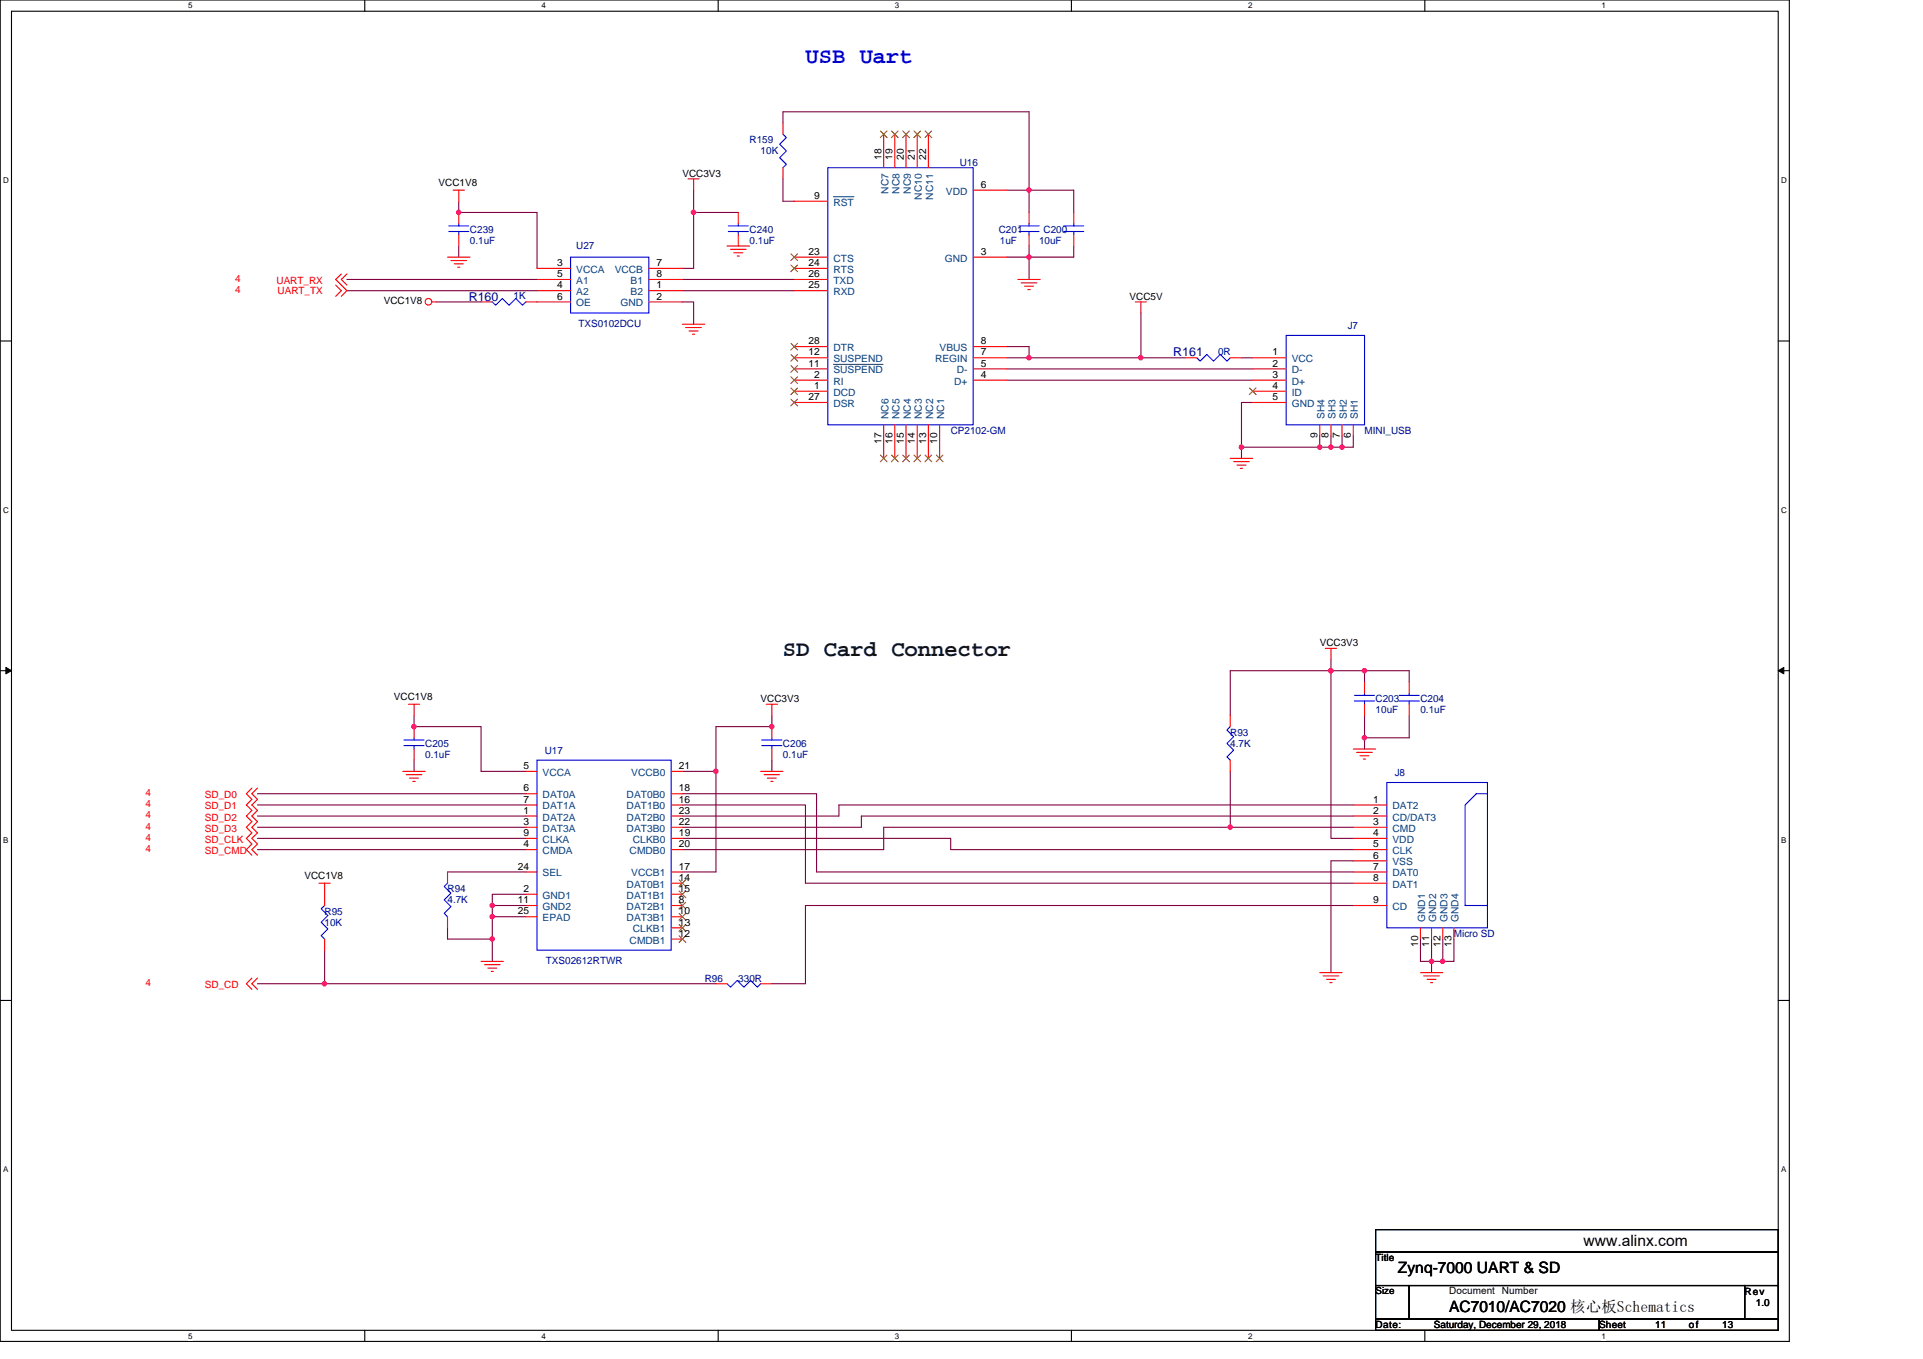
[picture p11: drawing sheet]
<svg xmlns="http://www.w3.org/2000/svg" width="297mm" height="210mm" viewBox="0 0 297 210" stroke-linecap="round" stroke-linejoin="round" font-family="sans-serif">
<path d="M0 0h276.4v207.3h-276.4zM1.8 1.7h272.9v203.8h-272.9z" fill="none" stroke="#000" stroke-width=".17"/>
<g fill="#fff">
<path d="M29.1 .2h.6v1.4h-.6z"/>
<path d="M29.1 205.7h.6v1.4h-.6z"/>
</g>
<path d="M56.3 0v1.7M56.3 205.5v1.8" fill="none" stroke="#000" stroke-width=".17"/>
<g fill="#fff">
<path d="M83.6 .2h.7v1.4h-.7z"/>
<path d="M83.6 205.7h.7v1.4h-.7z"/>
</g>
<path d="M110.9 0v1.7M110.9 205.5v1.8" fill="none" stroke="#000" stroke-width=".17"/>
<g fill="#fff">
<path d="M138.2 .2h.7v1.4h-.7z"/>
<path d="M138.2 205.7h.7v1.4h-.7z"/>
</g>
<path d="M165.5 0v1.7M165.5 205.5v1.8" fill="none" stroke="#000" stroke-width=".17"/>
<g fill="#fff">
<path d="M192.8 .2h.6v1.4h-.6z"/>
<path d="M192.8 205.7h.6v1.4h-.6z"/>
</g>
<path d="M220.1 0v1.7M220.1 205.5v1.8" fill="none" stroke="#000" stroke-width=".17"/>
<g fill="#fff">
<path d="M247.4 .2h.6v1.4h-.6z"/>
<path d="M247.4 205.7h.6v1.4h-.6z"/>
<path d="M.5 27.2h.8v1.4h-.8z"/>
<path d="M275.1 27.2h.9v1.4h-.9z"/>
<path d="M.5 78.1h.8v1.4h-.8z"/>
<path d="M275.1 78.1h.9v1.4h-.9z"/>
</g>
<path d="M0 52.7h1.8M274.7 52.7h1.7" fill="none" stroke="#000" stroke-width=".17"/>
<g fill="#fff">
<path d="M.5 129.1h.8v1.4h-.8z"/>
<path d="M275.1 129.1h.8v1.4h-.8z"/>
</g>
<path d="M0 103.6h1.8M274.7 103.6h1.7" fill="none" stroke="#000" stroke-width=".17"/>
<path d="M.9 103.1l.9 .5-.9 .5zM274.7 103.6l.8-.5v1z" fill="#000" stroke="#000" stroke-width=".15"/>
<g fill="#fff">
<path d="M.5 180h.8v1.4h-.8z"/>
<path d="M275.1 180h.8v1.4h-.8z"/>
</g>
<path d="M0 154.6h1.8M274.7 154.6h1.7M212.5 190h62.2v3.5h-62.2zM212.5 193.5h62.2v5.1h-62.2zM212.5 198.6h5.2v5.2h-5.2zM217.7 198.6h51.8v5.2h-51.8zM269.5 198.6h5.2v5.2h-5.2zM212.5 203.8h34.5v1.7h-34.5zM247 203.8h27.7v1.7h-27.7z" fill="none" stroke="#000" stroke-width=".17"/>
<g fill="none" stroke="#800040" stroke-width=".17">
<path d="M120.9 19v-1.7h38.1v12.1M70.9 38v1.7M70.9 31.1v1.7h12v8.7M107.1 32.8h6.9M107.1 29.4v3.4M107.1 32.8v8.7h-1.7M120.9 27.6v3.5h1.8M155.5 39.7h3.5M155.5 29.4h3.5M159 29.4h6.9v3.4M159 29.4v3.4M159 38v1.7"/>
<path d="M159 39.7v3.5M165.9 38v1.7h-6.9M53.6 44.9h29.3M53.6 43.2h29.3M67.4 46.7h6.9M105.4 46.7h1.7v3.4M105.4 43.2h17.3M105.4 44.9h17.3M155.5 55.3h3.5M155.5 53.6h3.5v1.7M155.5 57h38M155.5 58.7h38"/>
<path d="M159 55.3h17.2M176.2 55.3h6.9M176.2 48.4v6.9M191.8 55.3h1.7M191.8 69.1v1.7M191.8 69.1h12.1M193.5 62.2h-1.7v6.9M203.9 69.1h1.7M203.9 67.4v1.7M205.6 69.1h1.7M205.6 67.4v1.7M207.3 67.4v1.7"/>
<path d="M209 67.4v1.7h-1.7M64 117.5v1.7M64 110.6v1.7h10.3v6.9h6.9M105.4 119.2h5.2M110.6 119.2v15.5h-5.2M119.2 110.6v1.7h-8.6v6.9M119.2 117.5v1.7M190 119.2v8.6M205.6 101.9v27.6h3.4M210.8 103.6h6.9v1.8M210.8 103.6v1.8M210.8 114v1.7"/>
<path d="M210.8 103.6h-20.8v7M210.8 110.6v3.4M217.7 110.6v3.4h-6.9M39.8 122.6h41.4M39.8 124.4h41.4M39.8 126.1h41.4M39.8 127.8h41.4M39.8 129.5h41.4M39.8 131.3h41.4M69.1 134.7h12.1M76 139.9h5.2M76 139.9v1.7"/>
<path d="M81.2 138.2h-5.2v1.7M105.4 124.4h19v12.1h84.6M105.4 129.5h41.5v1.8h62.1M105.4 122.6h20.7v12.1h82.9M190 127.8h-53.5v3.5h-31.1M190 127.8h19M209 126.1h-75.9v1.7h-27.7M209 124.4h-79.4v1.7h-24.2M209 139.9h-84.6v12.1h-5.2M209 133h-3.4v17.3M39.8 152h10.3M50.1 146.8v5.2"/>
<path d="M50.1 152h60.5M69.1 143.4v1.7h6.9M76 141.6h5.2M76 145.1v3.4M76 141.6v3.5M219.4 145.1v3.4h1.7M221.1 148.5h1.8M221.1 145.1v3.4M221.1 148.5v1.8M222.9 145.1v3.4M224.6 145.1v3.4h-1.7"/>
</g>
<g fill="#f0f" stroke="#f0f" stroke-width=".17">
<circle cx="63.9" cy="112.3" r=".34"/>
<circle cx="76" cy="145.1" r=".34"/>
<circle cx="76" cy="141.6" r=".34"/>
<circle cx="76" cy="139.9" r=".33"/>
<circle cx="110.6" cy="119.2" r=".34"/>
<circle cx="119.2" cy="112.3" r=".34"/>
<circle cx="210.8" cy="103.6" r=".34"/>
<circle cx="210.8" cy="114" r=".33"/>
<circle cx="205.6" cy="103.6" r=".34"/>
<circle cx="222.8" cy="148.5" r=".33"/>
<circle cx="221.1" cy="148.5" r=".33"/>
<circle cx="190" cy="127.8" r=".34"/>
<circle cx="50.1" cy="152" r=".34"/>
<circle cx="207.3" cy="69.1" r=".34"/>
<circle cx="205.6" cy="69.1" r=".34"/>
<circle cx="203.9" cy="69.1" r=".34"/>
<circle cx="158.9" cy="29.4" r=".34"/>
<circle cx="158.9" cy="39.7" r=".34"/>
<circle cx="191.7" cy="69.1" r=".34"/>
<circle cx="70.8" cy="32.8" r=".34"/>
<circle cx="107.1" cy="32.8" r=".34"/>
<circle cx="176.2" cy="55.3" r=".34"/>
<circle cx="158.9" cy="55.3" r=".34"/>
</g>
<g fill="none" stroke="#f00" stroke-width=".17">
<path d="M120.9 19v1.7M69.1 39.7h3.5M70 29.4h1.7M70.9 29.4v1.7M70.9 32.8v1.7M70.9 36.3v1.7M106.3 27.6h1.7M107.1 27.6v1.8M112.3 38h3.5M112.8 38.5h2.4M113.3 39.1h1.4M113.9 39.6h.3"/>
<path d="M114 32.8v1.7M114 36.3v1.7M120.9 25.9v1.7M122.7 31.1h5.2M122.7 39.7h5.2M136.5 20.7v5.2M138.2 20.7v5.2M140 20.7v5.2M141.7 20.7v5.2M143.4 20.7v5.2M150.3 39.7h5.2M150.3 29.4h5.2"/>
<path d="M159 32.8v1.7M159 36.3v1.7M165.9 32.8v1.7M165.9 36.3v1.7M51.9 44l.8 .9-.8 .9M52.7 42.3l-.8 .9 1.7 1.7-.9 .9M53.6 42.3l-.9 .9 .9 .8M66.7 46.7h.7M69.7 40.3h2.4M70.2 40.8h1.4M70.7 41.3h.3M74.3 46.7h1.7"/>
<path d="M81.2 46.7h6.9M82.9 43.2h5.2M82.9 41.5h5.2M82.9 44.9h5.2M100.2 43.2h5.2M100.2 41.5h5.2M100.2 46.7h5.2M100.2 44.9h5.2M105.4 50.1h3.5M105.9 50.6h2.4M106.4 51.1h1.4M107 51.6h.3"/>
<path d="M122.7 58.7h5.2M122.7 57h5.2M122.7 55.3h5.2M122.7 41.5h5.2M122.7 44.9h5.2M122.7 43.2h5.2M122.7 53.6h5.2M150.3 58.7h5.2M150.3 57h5.2M150.3 55.3h5.2M150.3 53.6h5.2M157.2 43.2h3.5"/>
<path d="M157.7 43.7h2.5M158.3 44.2h1.3M158.8 44.7h.3M175.4 46.7h1.7M176.2 46.7v1.7M183.1 55.3h1.8M190 55.3h1.8M193.5 55.3h5.2M193.5 57h5.2M193.5 58.7h5.2M122.7 60.5h5.2M122.7 62.2h5.2"/>
<path d="M136.5 65.6v5.2M138.2 65.6v5.2M140 65.6v5.2M141.7 65.6v5.2M143.4 65.6v5.2M145.1 65.6v5.2M190 70.8h3.5M190.6 71.3h2.4M191.1 71.9h1.4M191.6 72.4h.3M193.5 60.5h5.2M193.5 62.2h5.2"/>
<path d="M203.9 65.6v1.8M205.6 65.6v1.8M207.3 65.6v1.8M209 65.6v1.8M62.2 119.2h3.5M62.7 119.7h2.5M63.1 108.8h1.7M64 108.8v1.8M64 112.3v1.7M64 115.7v1.8M81.2 119.2h1.7M103.7 119.2h1.7"/>
<path d="M117.5 119.2h3.4M118 119.7h2.4M118.4 108.8h1.7M119.2 108.8v1.8M119.2 112.3v1.7M119.2 115.7v1.8M190 117.5v1.7M190 110.6v1.7M204.7 100.2h1.8M205.6 100.2v1.7M209 115.7h3.5M209.5 116.2h2.5"/>
<path d="M210.1 116.8h1.4M210.6 117.3h.3M210.8 105.4v1.7M210.8 108.8v1.8M217.7 105.4v1.7M217.7 108.8v1.8M38.9 121.8l-.8 .8 .8 .9-.8 .9 .8 .8-.8 .9 .8 .9-.8 .8 .8 .9-.8 .8 .8 .9-.8 .9 .8 .8M39.8 121.8l-.9 .8 .9 .9-.9 .9 .9 .8-.9 .9 .9 .9-.9 .8 .9 .9-.9 .8 .9 .9-.9 .9 .9 .8M49.3 136.5h1.7M50.1 136.5v3.4M63.3 120.2h1.3M63.8 120.7h.3"/>
<path d="M69.1 134.7v1.8M81.2 122.6h1.7M81.2 124.4h1.7M81.2 126.1h1.7M81.2 127.8h1.7M81.2 129.5h1.7M81.2 131.3h1.7M81.2 134.7h1.7M81.2 138.2h1.7M81.2 139.9h1.7M103.7 122.6h1.7M103.7 124.4h1.7"/>
<path d="M103.7 126.1h1.7M103.7 127.8h1.7M103.7 129.5h1.7M103.7 131.3h1.7M103.7 134.7h1.7M103.7 136.5h1.7M103.7 138.2h1.7M103.7 139.9h1.7M118.5 120.2h1.4M119.1 120.7h.3M209 126.1h5.2M209 127.8h5.2"/>
<path d="M209 129.5h5.2M209 131.3h5.2M209 133h5.2M209 134.7h5.2M209 136.5h5.2M209 124.4h5.2M209 139.9h5.2M38.9 151.1l-.8 .9 .8 .9M39.8 151.1l-.9 .9 .9 .9M50.1 145.1v1.7M69.1 141.6v1.8M74.3 148.5h3.5"/>
<path d="M74.8 149.1h2.5M75.4 149.6h1.3M75.9 150.1h.3M81.2 141.6h1.7M103.7 141.6h1.7M103.7 143.4h1.7M103.7 145.1h1.7M110.6 152h1.7M117.5 152h1.7M203.9 150.3h3.4M204.4 150.8h2.4M204.9 151.3h1.4"/>
<path d="M205.4 151.8h.4M219.4 150.3h3.5M219.4 143.4v1.7M219.9 150.8h2.4M220.4 151.3h1.4M221 151.8h.3M221.1 143.4v1.7M222.9 143.4v1.7M224.6 143.4v1.7"/>
<circle cx="66.2" cy="46.6" r=".51"/>
</g>
<g fill="none" stroke="#00f" stroke-width=".17">
<path d="M69.3 35.8h3.1M69.3 34.9h3.1M70.9 34.5v.4M70.9 35.8v.5M88.1 39.7h12.1v8.7h-12.1zM112.5 35.8h3.1M112.5 34.9h3.1M114 34.5v.4M114 35.8v.5M120.9 20.7l.6 .6-1.1 1 1.1 1-1.1 1.1 1.1 1-.6 .5M127.9 25.9h22.4v39.7h-22.4zM157.4 35.8h3.1"/>
<path d="M157.4 34.9h3.1M159 34.5v.4M159 35.8v.5M164.3 35.8h3.1M164.3 34.9h3.1M165.9 34.5v.4M165.9 35.8v.5M76 46.7l.6 .5 1-1.1 1 1.1 1.1-1.1 1 1.1 .5-.5M184.9 55.3l.5 .5 1-1 1 1 1.1-1 1 1 .5-.5M198.7 51.8h12.1v13.8h-12.1zM62.4 115.2h3.1M62.4 114.3h3.1"/>
<path d="M64 114v.3M64 115.2v.5M82.9 117.5h20.8v29.3h-20.8zM117.7 115.2h3.1M117.7 114.3h3.1M119.2 114v.3M119.2 115.2v.5M190 112.3l-.5 .5 1.1 1-1.1 1.1 1.1 1-1.1 1 .5 .6M209.2 108.3h3.1M209.2 107.4h3.1M210.8 107.1v.3M210.8 108.3v.5"/>
<path d="M216.1 108.3h3.1M216.1 107.4h3.1M217.7 107.1v.3M217.7 108.3v.5M50.1 139.9l-.5 .5 1 1.1-1 1 1 1-1 1.1 .5 .5M69.1 136.5l-.5 .5 1.1 1-1.1 1 1.1 1.1-1.1 1 .5 .5M214.2 120.9h15.6v22.5h-15.6zM229.8 122.6h-1.8l-1.7 1.8v15.5h3.5M112.3 152l.5 .5 1.1-1 1 1 1-1 1.1 1 .5-.5"/>
</g>
<g fill="none" stroke="#804000" stroke-width=".15">
<path d="M122.2 39.2l1 1.1M123.2 39.2l-1.1 1.1M136 20.2l1 1.1M137 20.2l-1 1.1M137.7 20.2l1 1.1M138.7 20.2l-1 1.1M139.4 20.2l1.1 1.1M140.5 20.2l-1.1 1.1M141.2 20.2l1 1.1M142.2 20.2l-1 1.1M142.9 20.2l1 1.1M143.9 20.2l-1 1.1"/>
<path d="M122.2 59.9l1 1.1M122.2 58.2l1 1.1M122.2 56.5l1 1M122.2 54.8l1 1M122.2 41l1 1M122.2 53l1 1.1M123.2 59.9l-1.1 1.1M123.2 58.2l-1.1 1.1M123.2 56.5l-1.1 1M123.2 54.8l-1.1 1M123.2 41l-1.1 1M123.2 53l-1.1 1.1"/>
<path d="M193 59.9l1 1.1M194 59.9l-1 1.1M122.2 61.7l1 1M123.2 61.7l-1.1 1M136 70.3l1 1.1M137 70.3l-1 1.1M137.7 70.3l1 1.1M138.7 70.3l-1 1.1M139.4 70.3l1.1 1.1M140.5 70.3l-1.1 1.1M141.2 70.3l1 1.1M142.2 70.3l-1 1.1"/>
<path d="M142.9 70.3l1 1.1M143.9 70.3l-1 1.1M144.6 70.3l1.1 1.1M145.6 70.3l-1 1.1M104.9 136l1 1M104.9 137.7l1 1M104.9 139.4l1 1M105.9 136l-1 1M105.9 137.7l-1 1M105.9 139.4l-1 1M104.9 141.1l1 1.1M104.9 142.9l1 1"/>
<path d="M104.9 144.6l1 1M105.9 141.1l-1 1.1M105.9 142.9l-1 1M105.9 144.6l-1 1"/>
</g>
<path d="M128.7 30.4h3.2M128.7 56.3h7.7" fill="none" stroke="#004080" stroke-width=".15"/>
<text font-size="3.4" fill="#00f" x="124.4" y="9.8">USB Uart</text>
<text font-size="3.4" fill="#000040" x="120.9" y="101.3">SD Card Connector</text>
<g font-size="2.4">
<text x="215.9" y="196.7">Zynq-7000 UART &amp; SD</text>
<text x="244.6" y="192.4">www.alinx.com</text>
<text x="223.8" y="202.7">AC7010/AC7020 核心板Schematics</text>
<text x="223.8" y="202.7">AC7010/</text>
</g>
<g font-size="1.9" fill="#000080">
<text x="72.4" y="46.4">R160</text>
<text x="181.2" y="55.1">R161</text>
</g>
<g font-size="1.5" fill="#000080">
<text x="115.8" y="22.1">R159</text>
<text x="117.5" y="23.9">10K</text>
<text x="148.2" y="25.6">U16</text>
<text x="72.6" y="35.9">C239</text>
<text x="115.8" y="35.9">C240</text>
<text x="154.3" y="35.9">C201</text>
<text x="161.2" y="35.9">C200</text>
<text x="72.6" y="37.7">0.1uF</text>
<text x="89" y="38.5">U27</text>
<text x="115.8" y="37.7">0.1uF</text>
<text x="154.4" y="37.7">1uF</text>
<text x="160.5" y="37.7">10uF</text>
<text x="79.3" y="46.1">1K</text>
<text x="89.3" y="50.5">TXS0102DCU</text>
<text x="208.2" y="50.8">J7</text>
<text x="188.1" y="54.8">0R</text>
<text x="146.9" y="67">CP2102-GM</text>
<text x="210.8" y="67">MINI_USB</text>
<text x="190" y="113.7">R93</text>
<text x="212.5" y="108.5">C203</text>
<text x="212.5" y="110.2">10uF</text>
<text x="219.4" y="108.5">C204</text>
<text x="219.4" y="110.2">0.1uF</text>
<text x="65.7" y="115.4">C205</text>
<text x="65.7" y="117.1">0.1uF</text>
<text x="84.2" y="116.4">U17</text>
<text x="120.9" y="115.4">C206</text>
<text x="120.9" y="117.1">0.1uF</text>
<text x="190" y="115.4">4.7K</text>
<text x="215.4" y="119.9">J8</text>
<text x="69.1" y="137.9">R94</text>
<text x="50.1" y="141.3">R95</text>
<text x="50.1" y="143">10K</text>
<text x="69.1" y="139.6">4.7K</text>
<text x="84.3" y="148.9">TXS02612RTWR</text>
<text x="224.6" y="144.8">Micro SD</text>
<text x="108.9" y="151.7">R96</text>
<text x="114" y="151.7">330R</text>
</g>
<g font-size="1.5">
<text x="67.8" y="28.7">VCC1V8</text>
<text x="105.4" y="27.3">VCC3V3</text>
<text x="136.1" y="24.7" transform="rotate(-90 136.1 24.7)">18</text>
<text x="137.9" y="24.7" transform="rotate(-90 137.9 24.7)">19</text>
<text x="139.6" y="24.7" transform="rotate(-90 139.6 24.7)">20</text>
<text x="141.3" y="24.7" transform="rotate(-90 141.3 24.7)">21</text>
<text x="143" y="24.7" transform="rotate(-90 143 24.7)">22</text>
<text x="151.5" y="29">6</text>
<text x="125.8" y="30.7">9</text>
<text x="86" y="41.1">3</text>
<text x="101.4" y="41.1">7</text>
<text x="124.9" y="39.4">23</text>
<text x="124.9" y="41.1">24</text>
<text x="151.5" y="39.4">3</text>
<text x="59.3" y="47">VCC1V8</text>
<text x="86" y="42.8">5</text>
<text x="86" y="46.3">6</text>
<text x="86" y="44.6">4</text>
<text x="101.4" y="46.3">2</text>
<text x="101.4" y="42.8">8</text>
<text x="101.4" y="44.6">1</text>
<text x="124.9" y="44.6">25</text>
<text x="124.9" y="42.8">26</text>
<text x="174.5" y="46.3">VCC5V</text>
<text x="124.9" y="53.2">28</text>
<text x="151.5" y="53.2">8</text>
<text x="124.9" y="54.9">12</text>
<text x="124.9" y="56.6">11</text>
<text x="125.8" y="58.4">2</text>
<text x="151.5" y="54.9">7</text>
<text x="151.5" y="58.4">4</text>
<text x="151.5" y="56.6">5</text>
<text x="196.6" y="54.9">1</text>
<text x="196.6" y="56.6">2</text>
<text x="196.6" y="58.4">3</text>
<text x="124.9" y="61.8">27</text>
<text x="125.8" y="60.1">1</text>
<text x="196.6" y="60.1">4</text>
<text x="196.6" y="61.8">5</text>
<text x="136.1" y="68.6" transform="rotate(-90 136.1 68.6)">17</text>
<text x="137.9" y="68.6" transform="rotate(-90 137.9 68.6)">16</text>
<text x="139.6" y="68.6" transform="rotate(-90 139.6 68.6)">15</text>
<text x="141.3" y="68.6" transform="rotate(-90 141.3 68.6)">14</text>
<text x="143" y="68.6" transform="rotate(-90 143 68.6)">13</text>
<text x="144.8" y="68.6" transform="rotate(-90 144.8 68.6)">10</text>
<text x="203.5" y="67.7" transform="rotate(-90 203.5 67.7)">9</text>
<text x="205.2" y="67.7" transform="rotate(-90 205.2 67.7)">8</text>
<text x="206.9" y="67.7" transform="rotate(-90 206.9 67.7)">7</text>
<text x="208.7" y="67.7" transform="rotate(-90 208.7 67.7)">6</text>
<text x="203.9" y="99.9">VCC3V3</text>
<text x="60.9" y="108.1">VCC1V8</text>
<text x="117.5" y="108.5">VCC3V3</text>
<text x="80.9" y="118.8">5</text>
<text x="104.9" y="118.8">21</text>
<text x="80.9" y="122.3">6</text>
<text x="80.9" y="124">7</text>
<text x="80.9" y="125.7">1</text>
<text x="104.9" y="122.3">18</text>
<text x="104.9" y="124">16</text>
<text x="104.9" y="125.7">23</text>
<text x="212.1" y="125.7">2</text>
<text x="212.1" y="124">1</text>
<text x="80.9" y="127.5">3</text>
<text x="80.9" y="129.2">9</text>
<text x="80.9" y="130.9">4</text>
<text x="104.9" y="130.9">20</text>
<text x="104.9" y="127.5">22</text>
<text x="104.9" y="129.2">19</text>
<text x="212.1" y="127.5">3</text>
<text x="212.1" y="129.2">4</text>
<text x="212.1" y="130.9">5</text>
<text x="47" y="135.8">VCC1V8</text>
<text x="80" y="134.4">24</text>
<text x="80.9" y="137.8">2</text>
<text x="104.9" y="134.4">17</text>
<text x="104.9" y="136.1">14</text>
<text x="104.9" y="137.8">15</text>
<text x="212.1" y="132.7">6</text>
<text x="212.1" y="134.4">7</text>
<text x="212.1" y="136.1">8</text>
<text x="80" y="139.6">11</text>
<text x="80" y="141.3">25</text>
<text x="104.9" y="139.6">8</text>
<text x="104.9" y="141.3">10</text>
<text x="104.9" y="143">13</text>
<text x="212.1" y="139.6">9</text>
<text x="104.9" y="144.7">12</text>
<text x="219" y="146.3" transform="rotate(-90 219 146.3)">10</text>
<text x="220.8" y="146.3" transform="rotate(-90 220.8 146.3)">11</text>
<text x="222.5" y="146.3" transform="rotate(-90 222.5 146.3)">12</text>
<text x="224.2" y="146.3" transform="rotate(-90 224.2 146.3)">13</text>
<text x="212.5" y="194.9">Title</text>
<text x="212.5" y="200">Size</text>
<text x="223.8" y="200">Document Number</text>
<text x="269.5" y="200">Rev</text>
<text x="271.2" y="201.8">1.0</text>
<text x="212.5" y="205.2">Date:</text>
<text x="221.5" y="205.2">Saturday, December 29, 2018</text>
<text x="247" y="205.2">Sheet</text>
<text x="255.7" y="205.2">11</text>
<text x="260.9" y="205.2">of</text>
<text x="266" y="205.2">13</text>
</g>
<g font-size="1.5" fill="#004080">
<text x="137.2" y="30" transform="rotate(-90 137.2 30)">NC7</text>
<text x="138.9" y="30" transform="rotate(-90 138.9 30)">NC8</text>
<text x="140.7" y="30" transform="rotate(-90 140.7 30)">NC9</text>
<text x="128.7" y="31.8">RST</text>
<text x="142.4" y="30.8" transform="rotate(-90 142.4 30.8)">NC10</text>
<text x="144.1" y="30.8" transform="rotate(-90 144.1 30.8)">NC11</text>
<text x="146.1" y="30.1">VDD</text>
<text x="128.7" y="40.4">CTS</text>
<text x="145.9" y="40.4">GND</text>
<text x="89" y="43.9">A1</text>
<text x="89" y="42.2">VCCA</text>
<text x="89" y="47.3">OE</text>
<text x="89" y="45.6">A2</text>
<text x="95" y="42.2">VCCB</text>
<text x="95.8" y="47.3">GND</text>
<text x="97.4" y="43.9">B1</text>
<text x="97.4" y="45.6">B2</text>
<text x="128.7" y="42.2">RTS</text>
<text x="128.7" y="45.6">RXD</text>
<text x="128.7" y="43.9">TXD</text>
<text x="128.7" y="59.4">RI</text>
<text x="128.7" y="57.7">SUSPEND</text>
<text x="128.7" y="56">SUSPEND</text>
<text x="128.7" y="54.3">DTR</text>
<text x="144.4" y="56">REGIN</text>
<text x="145.1" y="54.3">VBUS</text>
<text x="147.4" y="59.4">D+</text>
<text x="147.8" y="57.7">D-</text>
<text x="199.5" y="56">VCC</text>
<text x="199.5" y="57.7">D-</text>
<text x="199.5" y="59.4">D+</text>
<text x="128.7" y="61.2">DCD</text>
<text x="128.7" y="62.9">DSR</text>
<text x="137.2" y="64.8" transform="rotate(-90 137.2 64.8)">NC6</text>
<text x="138.9" y="64.8" transform="rotate(-90 138.9 64.8)">NC5</text>
<text x="140.7" y="64.8" transform="rotate(-90 140.7 64.8)">NC4</text>
<text x="142.4" y="64.8" transform="rotate(-90 142.4 64.8)">NC3</text>
<text x="144.1" y="64.8" transform="rotate(-90 144.1 64.8)">NC2</text>
<text x="145.9" y="64.8" transform="rotate(-90 145.9 64.8)">NC1</text>
<text x="199.5" y="61.2">ID</text>
<text x="199.5" y="62.9">GND</text>
<text x="204.6" y="64.8" transform="rotate(-90 204.6 64.8)">SH4</text>
<text x="206.3" y="64.8" transform="rotate(-90 206.3 64.8)">SH3</text>
<text x="208" y="64.8" transform="rotate(-90 208 64.8)">SH2</text>
<text x="209.8" y="64.8" transform="rotate(-90 209.8 64.8)">SH1</text>
<text x="83.8" y="119.9">VCCA</text>
<text x="97.5" y="119.9">VCCB0</text>
<text x="83.8" y="123.3">DAT0A</text>
<text x="83.8" y="125.1">DAT1A</text>
<text x="96.8" y="123.3">DAT0B0</text>
<text x="96.8" y="125.1">DAT1B0</text>
<text x="215.1" y="125.1">DAT2</text>
<text x="83.8" y="126.8">DAT2A</text>
<text x="83.8" y="128.5">DAT3A</text>
<text x="83.8" y="130.2">CLKA</text>
<text x="83.8" y="132">CMDA</text>
<text x="96.8" y="126.8">DAT2B0</text>
<text x="96.8" y="128.5">DAT3B0</text>
<text x="97.3" y="132">CMDB0</text>
<text x="97.8" y="130.2">CLKB0</text>
<text x="215.1" y="126.8">CD/DAT3</text>
<text x="215.1" y="128.5">CMD</text>
<text x="215.1" y="130.2">VDD</text>
<text x="215.1" y="132">CLK</text>
<text x="83.8" y="135.4">SEL</text>
<text x="96.8" y="137.2">DAT0B1</text>
<text x="97.5" y="135.4">VCCB1</text>
<text x="215.1" y="133.7">VSS</text>
<text x="215.1" y="135.4">DAT0</text>
<text x="215.1" y="137.2">DAT1</text>
<text x="83.8" y="138.9">GND1</text>
<text x="83.8" y="140.6">GND2</text>
<text x="83.8" y="142.3">EPAD</text>
<text x="96.8" y="138.9">DAT1B1</text>
<text x="96.8" y="140.6">DAT2B1</text>
<text x="96.8" y="142.3">DAT3B1</text>
<text x="215.1" y="140.6">CD</text>
<text x="220.1" y="142.5" transform="rotate(-90 220.1 142.5)">GND1</text>
<text x="221.8" y="142.5" transform="rotate(-90 221.8 142.5)">GND2</text>
<text x="223.6" y="142.5" transform="rotate(-90 223.6 142.5)">GND3</text>
<text x="225.3" y="142.5" transform="rotate(-90 225.3 142.5)">GND4</text>
<text x="97.3" y="145.8">CMDB1</text>
<text x="97.8" y="144.1">CLKB1</text>
</g>
<g font-size="1.5" fill="#f00">
<text x="36.3" y="43.5">4</text>
<text x="36.3" y="45.3">4</text>
<text x="42.7" y="43.9">UART_RX</text>
<text x="42.9" y="45.4">UART_TX</text>
<text x="22.5" y="123">4</text>
<text x="22.5" y="124.7">4</text>
<text x="31.7" y="123.3">SD_D0</text>
<text x="31.7" y="125.1">SD_D1</text>
<text x="22.5" y="126.4">4</text>
<text x="22.5" y="128.2">4</text>
<text x="22.5" y="129.9">4</text>
<text x="22.5" y="131.6">4</text>
<text x="31.7" y="126.8">SD_D2</text>
<text x="31.7" y="128.5">SD_D3</text>
<text x="31.7" y="130.3">SD_CLK</text>
<text x="31.7" y="132">SD_CMD</text>
<text x="22.5" y="152.4">4</text>
<text x="31.7" y="152.7">SD_CD</text>
</g>
<g font-size="1.2">
<text x="29.1" y="1.3">5</text>
<text x="83.6" y="1.3">4</text>
<text x="138.2" y="1.3">3</text>
<text x="192.8" y="1.3">2</text>
<text x="247.4" y="1.3">1</text>
<text x=".5" y="28.3">D</text>
<text x="275.1" y="28.3">D</text>
<text x=".5" y="79.2">C</text>
<text x="275.1" y="79.2">C</text>
<text x=".5" y="130.2">B</text>
<text x="275.1" y="130.2">B</text>
<text x=".5" y="181.1">A</text>
<text x="275.1" y="181.1">A</text>
<text x="29.1" y="206.8">5</text>
<text x="83.6" y="206.8">4</text>
<text x="138.2" y="206.8">3</text>
<text x="192.8" y="206.8">2</text>
<text x="247.4" y="206.8">1</text>
</g>
</svg>
